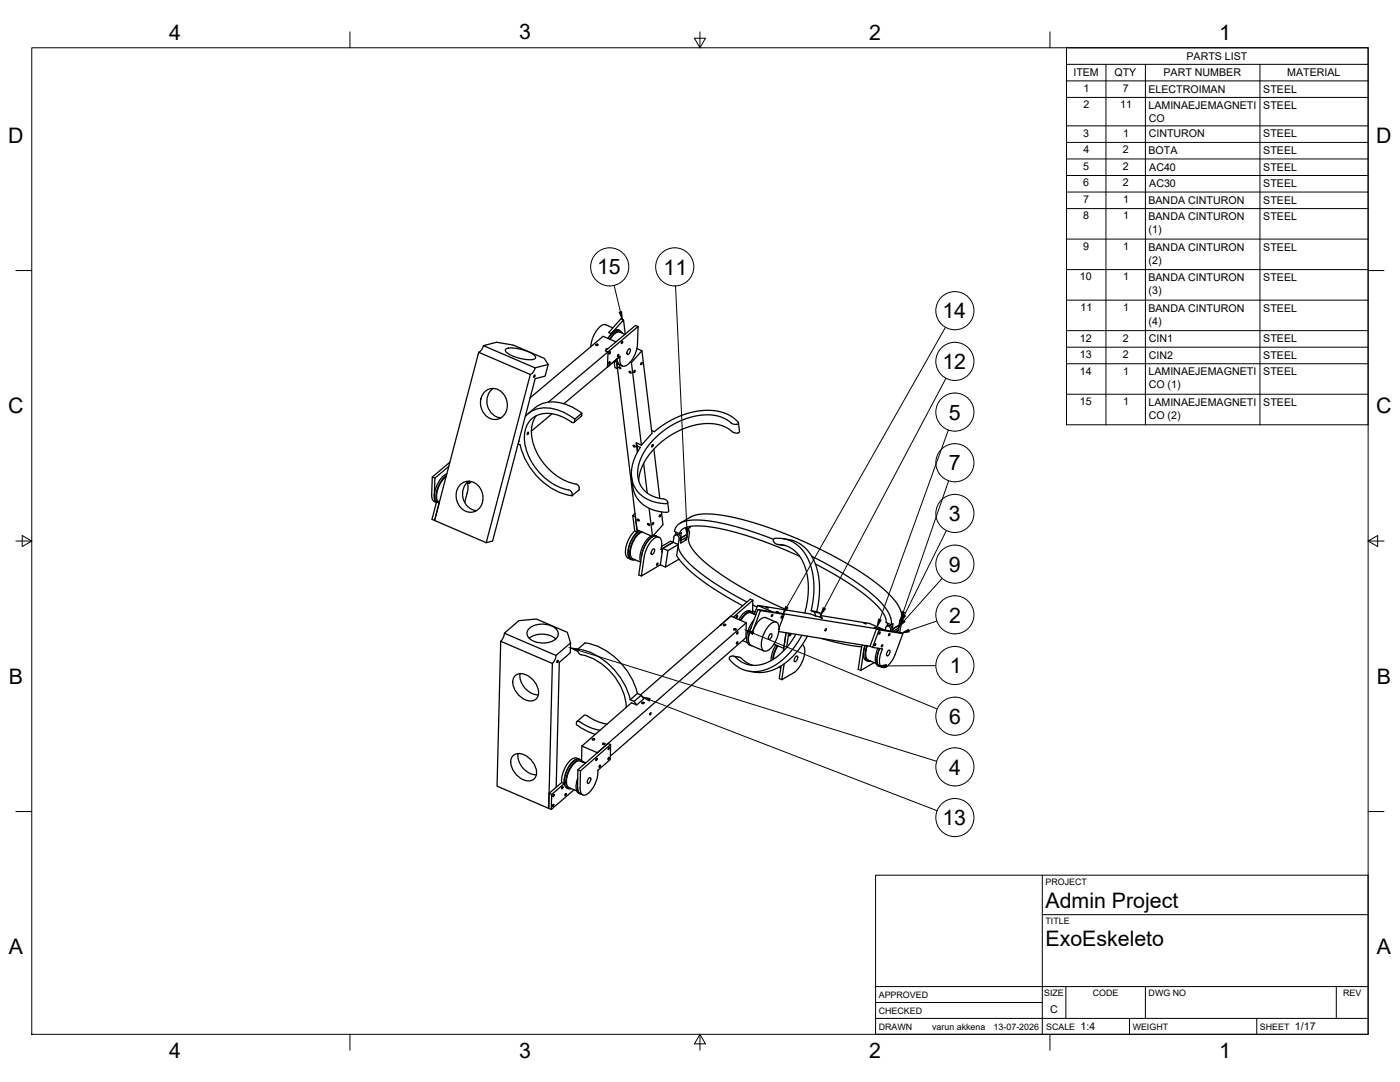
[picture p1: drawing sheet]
<svg xmlns="http://www.w3.org/2000/svg" width="559mm" height="432mm" viewBox="0 0 559 432" stroke-linecap="round" stroke-linejoin="round" font-family="sans-serif">
<!-- layer: Visible -->
<g fill="none" stroke="#000" stroke-width=".51">
<path d="M193 137.9l-.8 1.8-1.1 .9M201.9 139.4a12.7 12.7 0 0 1 9.5 1.2l.9 .5a1.71 1.71 0 0 1 1.3 2 12.7 12.7 0 0 1-9.5-1.3l-.9-.4a1.71 1.71 0 0 1-1.3-2zM241.8 129.6l2.8 1.2M241.8 129.6a4.5 4.5 0 0 0-4.2 3.1l-1.4 3.2-.4 2.4M242.6 139.1l-.7 .1 .2 .4M244 133.2l4.9-5.5 .7 5.6M245.9 136.4l-5.2-2.2-29.1 24.6M246.5 131.7l.5 .1M247 131.8l.6 .3M247 131.8a4.6 4.6 0 0 0-4.3 3.2M247.3 132l-1.2-.3-2.1 1.4M248.3 136.3h.2v.4l-.4 .4z"/>
<path d="M248.4 133a1.72 1.72 0 0 0-3-.2l-2.1 2.5M248.9 127.7l-1.1-.5-4.8 5.5 1 .5M249.4 133.4l-2-.8a4.1 4.1 0 0 0-3.9 2.8M251 139.3l.2-.1a1.46 1.46 0 0 1-.6 2.3 1.43 1.43 0 0 1 .4-2.2zM254.2 139.1l2 .9M254.7 130.3l-1-.4-12.1 10.1 1.1 .4-23.8 20.1M191.1 140.6l-17.6 67.1 20.6 8.9M191.1 140.6l20.6 8.9M193.7 156.1a5.4 5.4 0 0 1 8.4 3.3 5.6 5.6 0 0 1-5.4 7.9 6.7 6.7 0 0 1-3-11.2zM196.9 155a6.6 6.6 0 0 0-2.3 6.9 6.6 6.6 0 0 0 5.3 4.9M213.3 149.7h.3l-.1 .4-.3 .5zM213.6 146.8l-.8 1.7-1.1 1"/>
<path d="M218.8 145.5l-1.2 4.6-4 1-17 64.8-2.5 .7 17.6-67.1M218.8 145.5l-1.6-2.5-12.3-5.3-6.7-1.1-5.2 1.3 20.6 8.9M218.8 145.5l-5.2 1.3M242.4 146.5h.1M242.7 140.4l12-10.1-.2 7a11.2 11.2 0 0 1-4.9 8.8 1.74 1.74 0 0 1-2.2-2.2l.1-1.7-5 4.3zM243.2 144.5l.2-.1v.5M243.2 144.5l.3-.1v.5l-.4 .4zM243.3 140.5l.3-.1v.4M243.4 140.4h.2v.4l-.4 .5zM245.8 143.7l.5 1.2 1.1 .7M246 144.5l-.9-.3 .3 2.5 1.1 .4-.3-2.3 8.1 66.6 6.1 2.7M246.3 143.2l.3 1.6 .8 .8"/>
<path d="M246.7 142.9l-21.6 18.2M246.7 141.5v.8M246.8 141.5h.2v.4l-.4 .5zM247 146.5l.6 .1 .2 .5-.5-.1zM247.4 145.6l1 .5M251.2 148.2l.5 .1 .2 .6-.5-.1zM251.6 144.5l.4 .2M252 144.7l4.2-4.7 4 33-4.2 4.7M252 144.7l4 33M253.3 147.8h.2v.4l-.4 .5zM256.1 144.7h.2v.4l-.4 .5zM206.8 177.2l.8 .3"/>
<path d="M207.1 175.9l-.1 .5M207.6 177.5a27.1 27.1 0 0 0 19.6 20.2l1.1 .1M209.7 166.2a11.6 11.6 0 0 1 13.7-2.3l3 1.4 3 2M210.7 172.5l.2 .4-.4 .5zM214 165.9a14.3 14.3 0 0 0 .3 14.7 23.8 23.8 0 0 0 16.3 12.9l.6 1-.1 1-2.8 2.3M220.3 165.1l-8.2 7M229.4 167.3l2.8-2.4-.1 1.1-2.9 2.6M229.4 167.3l-.1 1-.6 .4a16.6 16.6 0 0 0-13.6-3.3 9.8 9.8 0 0 0-5.5 12.1 24.2 24.2 0 0 0 18.2 18.4l.5 1v.9M232.2 164.9a16.7 16.7 0 0 0-16.5-3.5l-4.9 3.7M252.8 177.7l.5 .1 .2 .6-.5-.1zM254 176.8l.4 3.6M254.3 178l.3 2.2"/>
<path d="M260.1 171.8l1.1 .5 4.9-3.6 4.9-2.5 4-1.4 4.5-.9 4.6-.1 3.7 .6 3.1 1.2 3.3 2.4a.67 .67 0 0 1 .5 .7 .67 .67 0 0 1-.6 .6 5.7 5.7 0 0 1-3.8-1.7l-2.9-1.3-3.6-.7-3.9 .1-4.1 .8-4.2 1.4-5 2.7-3.5 2.7-3.4 3.5-2.5 3.4-1.8 3.8-.8 3.2 .1 3.6 1.2 3.2 2.1 2.5 2.9 1.7 3.2 .8a1.66 1.66 0 0 1 2.2 1.8l-1 .2-2.2-.3-4.6-1.4-3-2-2.3-3.1-1.1-3.6 .1-3.8 1.1-3.9 2.3-4.4-1.3-.5-.3-1.2 2 .9M260.3 177.6l.3-.2 .1 .4-.5 .6zM261 179.2l2.4 19.7M294.7 168.7l.5 3.5a2.09 2.09 0 0 1-3.3-.2l-1.9-1.3-2.3-1-2.4-.5-3.3-.2-3.2 .4-3.4 .8-5.6 2.3-5.7 3.8-2.6 2.4-2.3 2.7-1.9 2.8-1.2 2.5-.8 2.3-.4 2.9M172.6 190.4l1 .4M178.1 190.2a10.1 10.1 0 0 0-3.5 9.6l.2 .4M178.2 189.7a10.6 10.6 0 0 0-3.8 10.6M179.1 186.2l-5.5 4.6-.3 7.7 .4 1.4 .5 .6a5.6 5.6 0 0 1-.2-6 9.1 9.1 0 0 1 4.4-5.4M179.6 184.5l-7 5.9-.2 8.3 .6 1.3 1.2 .5M184 193.2a5.4 5.4 0 0 1 8.4 3.2 5.6 5.6 0 0 1-5.4 8 6.7 6.7 0 0 1-3-11.2zM187.2 192a6.6 6.6 0 0 0-2.4 6.9 6.6 6.6 0 0 0 5.4 4.9M187.3 192.1v.9l-.8-.4 .3 2.8-1.3 5.2"/>
<path d="M188.2 192.2l-.9 .8M252.1 190.5l.9 5.8 .9 1.9 1.2 1.7 1.6 1.5 2.5 1.5 4.8 1.4a3.6 3.6 0 0 0 2.9-.3l-.4-3.6M256.9 185l1.4 11.7M175.5 200l-1.3 .3-1.8 7 1.1 .4 1.8-6.9-1.1-.5M253.3 211.9a11.4 11.4 0 0 0-3.5 9.7 2.25 2.25 0 0 0 1.9 1.6M253.4 204.8l-.8 1 .7 6.1 1.1 .5-.8-6.2-1-.4M254.4 212.4a11.4 11.4 0 0 0-3.5 9.7l.8 1.1M254.4 207.2l.5 .1 .3 .5-.6-.1zM255.2 211.8a10.7 10.7 0 0 0-4.2 10.7l.7 .7M255.8 212.1a10.8 10.8 0 0 0-4.2 10.6 1.4 1.4 0 0 0 1.9 .7M256.4 212.3a9.4 9.4 0 0 0-4.5 10l.6 .7 3.2 1.3M258.5 209l.6 .1 .2 .5-.6-.1z"/>
<path d="M259.1 202.8l1.3 11.3M259.9 213.9a10.8 10.8 0 0 0-4.2 10.5M260.6 219.2l.3-.2a1.46 1.46 0 0 1-.6 2.3 1.43 1.43 0 0 1 .3-2.1zM260.6 208.6h.3v.4l-.4 .4zM260.9 213.6l.5 .1M261.4 213.7l1.6 .7M262 214a4 4 0 0 0-3.9 2.6l-1.4 2.9-.6 2.2M263.4 205.4h.3v.4l-.4 .5zM263.8 219.3a4 4 0 0 0-.8-4.9 4.7 4.7 0 0 0-4.1 3.1l-1.6 3.9-1.3 8.5 7.6-4.5M264 204.3l.6 5.1-4.2 4.7M264.4 219.5l-.3 .6 .2 .3M264.5 218.8l2.1 .9"/>
<path d="M268.7 216.4l-4.2 2.4-.9 6.6M268.7 216.4l-1-.4-3.7 2.1M268.7 216.4l-4.9 2.9M269.4 213.6a1.31 1.31 0 0 1 1.6-.3 1.31 1.31 0 0 1 .6 1.5M269.8 212.4l-.2 1.1M270.7 217.3l.3 2.1 1.4 2.3 2.6 3 3.2 2.9 8.9 6.3 11 6.3M270.7 217.3l-.6 4.5 4 4.8 4.5 3.9 5 3.6 12.8 7.6M270.7 217.3l-4.1 2.4-1 6.6 5.4-3.1M271.1 215.1a1.12 1.12 0 0 0-.6-1.5 1.12 1.12 0 0 0-1.5 .6l-.3 2.2 2 .9 .4-2.2M271.3 213l.4-1.1 .9-.9 3-1h5.4l5.7 .8 6.9 1.6 9.2 2.9 6.5 2.5 9.9 4.2M271.5 208.8l4.5-2.6 2.8-.9 4.9-.2 5.6 .7 7.5 1.7 9.7 2.9 10.3 4 8.5 3.8 9.5 4.8 6.9 4.1 6.4 4.3 5.9 4.9 3.3 3.5 2.1 3.6 .5 3.1v.4l-.7 .4-.3 2.2M271.6 214.8l2.8-1.6-.2 1.1-2.7 1.6z"/>
<path d="M272 214.6l-.3 2.1 2.3-1.3-.9-.5M274.4 213.2l-.4 2.2M274.7 211.3l.5 1-.3 3.6 .9 2.4 2.6 3.3 4.4 4 7.1 5 6.7 4.1 8.9 4.8 8.8 4M275.5 210.1l-.1 .5-.7 .4-.3 2.2-2.8 1.6 .3-2.2-.6 .4-2.1-.9 .9-2.2 2.1-1.5 3.4-.8h4.7l6.9 1 6.3 1.5 7.9 2.4 7.4 2.7M309.3 214.9a1 1 0 0 0-.7 .9 1 1 0 0 0 .7 1l.8 .4 3.7 .6 2.6 1.4 2.6 2.5 1.8 3.2 1.4 4.4 .4 4.7-.3 5.4-1.1 5.2M309.3 214.9l3.9 .2 2.8 1 3.2 2.3 2.6 3.3 1.8 4.2 1.2 5.8v5.8l-1.1 6.2 2.3 .4 1-6 .1-4.6-.8-5.5-1.5-4.4-2.2-3.6-2.9-2.7-2.9-1.5-4.3-.8M310.3 217.3l2.3 .3M312.6 217.6l.6 .1M251.7 223.2l.6 .2M256.1 221.7l-1.1 7.7 1 .5M262.4 224.7h.2v.4l-.4 .5zM263.6 225.4l2 .9"/>
<path d="M300.5 239.5l-1-.4-12.1 10.5M300.5 239.5l-.1 5M300.5 239.5l-7.8 6.8M324 222l13.7 7.6 6.5 4.4 4.8 3.9 3.4 3.5 2.1 2.8 1.1 2.8 .1 2.3M325.5 225.1l13.1 7.6 8.4 6.1 2.8 2.6 2.6 3.1 1.1 2.3 .2 1.7 2 .8 .7-.4-.3 2.2 2.8-1.6M199.9 255.9l-1.5 57.8 20.6 8.9M199.9 255.9l20.6 8.9-1.5 57.8M201.3 252.7l-.4 1.8-1 1.4M211 251a8.4 8.4 0 0 1 11.4 .5 3.1 3.1 0 0 1-2.5 4.6 8.6 8.6 0 0 1-9.1-1.9 2.47 2.47 0 0 1 .2-3.2zM211.2 254.7a8.8 8.8 0 0 1 10.6 .3M227.7 256.6l-.1 3.9-4.4 3.8-1.2 49.9M227.7 256.6l-1.3-4.3-12.3-5.3-7 .7-5.8 5 20.6 8.9"/>
<path d="M227.7 256.6l-5.8 5M230.7 259.8a1.72 1.72 0 0 0 1.3 1.5 23.6 23.6 0 0 1 18 21M230.7 259l2.8-2.4a27.2 27.2 0 0 1 20.9 20.2M230.7 259v.8M230.7 259a27.2 27.2 0 0 1 20.9 20.2M288.8 249.2h.7l.2 .2-.8 .2zM289.5 249.2l-.6 .5M292.9 251l.7-.1 .2 .3-.8 .2zM294.1 245.7h.3v.4l-.4 .4zM294.2 256.2h.3v.4l-.4 .4zM294.3 252.2h.3v.4l-.4 .5zM296.4 255.7l1.9 .8"/>
<path d="M297.9 248.5l-59.5 51.9-6.1-2.7M299.7 244.6l2 .8M299.7 244.5a4.3 4.3 0 0 0-4 3.1M299.9 250.3a7.6 7.6 0 0 0-.5 7.1l.7 .3M299.9 244.1a2.76 2.76 0 0 0-3.9 1.5l-1.1 1.6M300.4 243.8l1 .4M300.4 241.4l1.7 .9M300.7 245a1.76 1.76 0 0 0-3.1-.2l-2.1 2.7M301 247.3a10.7 10.7 0 0 0-2.6 9.4l1.3 .9M302.4 241.6l-1.3 3.5M302.5 243.2l1 .5M305.7 246.5l4.2 1.8"/>
<path d="M305.7 242.3l1 .3zM305.8 246.5a4.7 4.7 0 0 0-4.4 3.3l-.9 2M307 249.5a2.05 2.05 0 0 1 1.8-1.3 2.05 2.05 0 0 1 1.9 1.1 10.6 10.6 0 0 1-4.8 10.5 2.02 2.02 0 0 1-2-2.8 12.8 12.8 0 0 1 3.1-7.5zM307.4 253l.3-.1a1.46 1.46 0 0 1-.6 2.3 1.43 1.43 0 0 1 .3-2.2zM308.1 245.2h.3v.4l-.4 .5zM308.9 257.1l3.9 1.6 1-6.2-1.1 7.3M309.7 257.4a12.3 12.3 0 0 0-1.9 6.2M309.9 244.1l.9 .3zM310.3 257.6a12.9 12.9 0 0 0-1.9 5.7M310.5 257.7a11.9 11.9 0 0 0-1.8 5.4M310.8 252l36.5 5.9M310.9 250.8l2.1-5.6-9.5-1.5-3 8.1"/>
<path d="M312 245.8h.3v.4l-.4 .5zM312.2 244.9l41 6.6-6.2-2.7-19.3-3.1M313 245.2l-1-.4-9.5-1.6-3 8.2a6.3 6.3 0 0 0-.1 5.9l5.5 2.5M314.8 252.7l-.8 5.7M315.4 252.9h.2v.4l-.4 .5zM317.6 253.1l-2.4 3.9-3.2 3.5-3 2.4-3.4 1.7-2.9 .8h-3.1l-3.1-.9-2.2-1.6a2.35 2.35 0 0 0-2.8-.9M320 253.5l-2.3 3.9-3.4 4.1-3.7 3.2-3.1 1.8-3.8 1.3-3.8 .2-3.5-.9-2.7-1.5a6.8 6.8 0 0 1-2.6-3.1l.4-.5M320.3 257.2a4.8 4.8 0 0 1 .5 5.4 11 11 0 0 1-3.9 5.8l-4.8 2.9 .9-6.4M322.3 253.9l-2.5 3.9-2.3 3-2.8 2.7-2.9 2.2-3.3 1.7-3 .8-3.2 .2-3.3-.5M323.7 243.7l1.4 .6 .5 1.6-2-.9-21.2-3.4 5.9 2.6M325.1 244.3l2.2 .3M326 244.1l1.3 .5 .6 1.7-2.3-.4"/>
<path d="M327.3 246.3l1 .4zM328 254.8l9.1 2.3 6.9 1M329.6 250.9h.2v.4l-.4 .5zM344.2 257.4l-1.7 9.7 1.1 .4M344.8 248.6l.9 .4zM346 257.7a5.7 5.7 0 0 0 .2 6.1h1.3M346.2 257.7a4.8 4.8 0 0 0 .3 5.7M347.3 257.9l1 .5M348.9 250.4l1 .3zM349.3 256.9h.2v.4l-.4 .4zM349.9 250.9l1 .5M350.4 258.7a6.9 6.9 0 0 0-.3 6.7l.9 .5"/>
<path d="M351.1 252.2h.2v.4l-.4 .5zM351.1 258.8a7.1 7.1 0 0 0-.4 6.9l.4 .2M352.1 257.3h.2v.4l-.4 .5zM352.2 259a7.9 7.9 0 0 0-.6 6.9 2.55 2.55 0 0 0 3.7-1.2l1.7-2.8 3.4-9-9.5-1.5-2.6 7 4 .6M353.5 250.6l-.1 .9M353.5 250.6a1.13 1.13 0 0 1 1.5-.6 1.13 1.13 0 0 1 .6 1.5l-.1 .3M354.3 248.7l-.2 1.1M354.5 249.6l-.6 .3M354.5 249.6a1.34 1.34 0 0 1 1.6 1.5M354.6 259.6l.3-.2a1.46 1.46 0 0 1-.7 2.4 1.43 1.43 0 0 1 .4-2.2zM354.9 252.8h.3v.4l-.4 .5zM356 251.9l.1-.8 2.8-1.6-.2 1.1-2.3 1.4"/>
<path d="M356.5 250.9l-.2 1.1M357.6 251.3l.9 .4-.8 .5M358 252l-.1 .2M358.9 249.5l-.4 2.2M359.1 247.7l.6 1.3-.7 3.4M360.4 252.9l-1.1-.4-9.4-1.6-2.6 7M205.8 269.5a6 6 0 0 1 7.6 2.7 5.3 5.3 0 0 1 .4 6.9 6 6 0 0 1-7.6-2.7 5.3 5.3 0 0 1-.4-6.9zM207.6 268.8a8 8 0 0 0 7.3 8.5M221.9 261.6l-.4 1.7-1 1.5M222.6 263.5h.2v.4l-.4 .5zM251.6 279.2l1.5 .7 1 1.4-2-.8-19.8 17.2M251.6 279.2l2.8-2.4 1.5 .6 1.1 1.5-2.9 2.4"/>
<path d="M255.7 277.3l36-31.4 6.2 2.6-.2 6-54.1 47.2M255.9 277.4l-2.8 2.5M292.7 261.9l2.5 .4 .8 .5M296 262.8l1.8 1.5 2.8 1.2M310.9 266.3l.8 .3M311.8 265.7l-.8 5.1 1.1 .5M317.7 261.9l.3-.1a1.46 1.46 0 0 1-.6 2.3 1.43 1.43 0 0 1 .3-2.2zM346.3 263.9a2.6 2.6 0 0 1-1.7-3.3l.7-3-1.7 9.9 5.3-3.1M346.5 263.4l3.1 1.4M351 265.9l1.1 .4M232.3 297.7l-.2 5.8M234.2 285.6l-1.1-.1-2.8 2.5"/>
<path d="M234.3 285.6a18.9 18.9 0 0 0 8 3.4M236.4 294.9l.7-.1 .2 .3-.8 .2zM239.5 291.4a22.6 22.6 0 0 1-8.7-3.6l-.7 .4v1a23.7 23.7 0 0 0 7.5 3.9M240.6 296.7l.6-.1 .2 .3-.7 .2zM243 298.3h.3l-.1 .4-.3 .5zM243.7 297.1l-1-.4-12 10.5-.1 7.6 .4 1.5 .6 .5M256.2 280.3h.7l.2 .3-.8 .2zM259.6 284.4h.3v.4l-.4 .5zM205 301.4a6 6 0 0 1 7.6 2.7 5.3 5.3 0 0 1 .4 6.9 6 6 0 0 1-7.6-2.7 5.3 5.3 0 0 1-.4-6.9zM206.8 300.7a8 8 0 0 0 7.3 8.5M219.2 316.6l1 .5M220.9 317h.2v.4l-.4 .5z"/>
<path d="M224.4 314h.3v.4l-.4 .4zM225.2 312.7a10.9 10.9 0 0 1 5.1-9.8l.9 .1a4.9 4.9 0 0 0-4.5 3.6 8.2 8.2 0 0 0-.9 7.6l1 .5M225.7 316.7h.3v.4l-.4 .5zM229.1 315.2l-9.1 7.8 .2-5.9 5-4.4-1-.4-5 4.3-.2 6M230.6 310.5l-.7 3.9a2.28 2.28 0 0 0 1.7 2.4M230.7 307.2l1 .4M231.6 314.6v.7a1.79 1.79 0 0 0 1.1 2 1.79 1.79 0 0 0 2.2-.7 12 12 0 0 0 3.7-9.1l5-4.4 .1-6-12 10.5-.2 7M231.6 316.8l1 .4M231.8 303.3a3 3 0 0 0-4.7 .7 12.2 12.2 0 0 0-2.9 8.3M232.4 303.8l1.4 .6M232.6 304.1a1.75 1.75 0 0 0-1.6-1 1.75 1.75 0 0 0-1.6 .9 11.3 11.3 0 0 0-3.4 9.8 1.44 1.44 0 0 0 2.1 .9M233.6 304.6l-2-.9a4.5 4.5 0 0 0-4.1 3.4 7.5 7.5 0 0 0-.8 6.9l3.5 1.6"/>
<path d="M235.1 310.5l.3-.2a1.46 1.46 0 0 1-.6 2.3 1.43 1.43 0 0 1 .3-2.1zM238.1 302.7l.2-.1v.5l-.4 .4zM239.4 305.4h.2v.4l-.4 .4zM242.9 302.3h.3v.4l-.4 .5zM219 322.6l1 .4M220.8 321h.2v.4l-.4 .5z"/>
<circle cx="238.1" cy="137.6" r=".42"/>
</g>
<g fill="#000">
<circle cx="246.7" cy="142.9" r=".25"/>
<circle cx="287.4" cy="249.6" r=".25"/>
</g>
<!-- layer: Border -->
<g fill="none" stroke="#000" stroke-width=".4">
<path d="M12.7 19.1h533.4v393.7h-533.4zM139.7 12.7v6.4M277.2 15.3h4.4l-2.2 3.8zM279.4 12.7v6.4M419.1 12.7v6.4M6.3 108h6.4M546.1 108h6.3M6.3 215.9h6.4M8.9 213.7l3.8 2.2-3.8 2.2zM546.1 215.9l3.8 2.2v-4.4l-3.8 2.2h6.3M6.3 323.9h6.4M546.1 323.9h6.3"/>
<path d="M139.7 412.8v6.3M279.4 412.8l2.2 3.8h-4.4zM279.4 412.8v6.3M419.1 412.8v6.3"/>
</g>
<!-- layer: Titleblock -->
<path d="M349.5 349.3h196.6v63.5h-196.6zM416 349.3v63.5M416 365h130.1M349.5 393.7h196.6M425.4 393.7v12.7M457.2 393.7v12.7M533.4 393.7v12.7M349.5 406.4h196.6M349.5 400.1h66.5M450.8 406.4v6.4M501.6 406.4v6.4" fill="none" stroke="#000" stroke-width=".4"/>
<!-- layer: Parts Lists -->
<g fill="none" stroke="#000" stroke-width=".4">
<path d="M425.7 19.1h120.4v150.4h-120.4zM425.7 25.7h120.4M425.7 32.3h120.4M425.7 38.9h120.4M441.4 25.7v143.8M457.2 25.7v143.8M502.9 25.7v143.8M425.7 50.2h120.4M425.7 56.8h120.4M425.7 63.4h120.4M425.7 70h120.4M425.7 76.6h120.4"/>
<path d="M425.7 83.2h120.4M425.7 95.4h120.4M425.7 107.6h120.4M425.7 119.8h120.4M425.7 132h120.4M425.7 138.6h120.4M425.7 145.2h120.4M425.7 157.3h120.4"/>
</g>
<!-- layer: Balloons -->
<g fill="none" stroke="#000" stroke-width=".4">
<circle cx="243.4" cy="106.5" r="7.6"/>
<circle cx="269.3" cy="106.5" r="7.6"/>
<circle cx="381.1" cy="124" r="7.6"/>
<circle cx="381.1" cy="144.2" r="7.6"/>
<circle cx="381.1" cy="164.5" r="7.6"/>
<circle cx="381.1" cy="184.7" r="7.6"/>
<circle cx="381.1" cy="204.9" r="7.6"/>
<circle cx="381.1" cy="225.1" r="7.6"/>
<circle cx="381.1" cy="245.4" r="7.6"/>
<circle cx="381.1" cy="265.6" r="7.6"/>
<circle cx="381.1" cy="285.8" r="7.6"/>
<circle cx="381.1" cy="306" r="7.6"/>
<circle cx="381.1" cy="326.3" r="7.6"/>
</g>
<!-- layer: 0 -->
<g fill="#000" stroke="#000" stroke-width=".4">
<path d="M247.2 124.6l.9-.2 .3 3.1zM273.6 210.7h1.1l-.4 3zM227.7 258.6l3 .4-.3 .9zM297.8 251.5l3 .7-.4 1zM313.6 242.1l.9 .5-2 2.4zM328.5 242.5l1 .5-1.9 2.5zM350.7 247.1l.9 .3-1.5 2.7zM360 244.1l1 .3-1.5 2.7zM360.4 247.5l.8 .6-2.4 2zM360.5 245.4l.9 .4-1.8 2.5zM359.9 252.7l2.7-1.5 .3 1zM256.5 278.2l3 .6-.4 .9z"/>
<path d="M350.7 265.8l3.1-.6v1.1z"/>
</g>
<g fill="none" stroke="#000" stroke-width=".4">
<path d="M245.1 113.9l2.5 10.6M269.6 114.1l4.6 96.6M377.4 130.6l-63.4 111.7M377.6 151l-48.6 91.8M378.5 171.6l-27.3 75.7M378.6 191.9l-18.1 52.3M377.7 211.7l-16.8 33.9M376 230.8l-15.2 17M230.6 259.5l143.2 44.3M300.6 252.7l73.5 30.2M373.9 247.8l-11.1 3.9M259.3 279.3l114.7 44.2"/>
<path d="M373.5 265.6l-19.7 .1"/>
</g>
<g font-size="8.5">
<text x="67.5" y="15.8">4</text>
<text x="207.2" y="15.7">3</text>
<text x="346.9" y="15.8">2</text>
<text x="486.6" y="15.8">1</text>
<text x="3.3" y="57">D</text>
<text x="549.3" y="57">D</text>
<text x="238.3" y="109.5">15</text>
<text x="264.9" y="109.6">11</text>
<text x="376.1" y="127.1">14</text>
<text x="376.2" y="147.3">12</text>
<text x="3.3" y="165">C</text>
<text x="378.8" y="167.4">5</text>
<text x="549.3" y="165">C</text>
<text x="378.8" y="187.7">7</text>
<text x="378.8" y="207.9">3</text>
<text x="378.8" y="228.2">9</text>
<text x="378.9" y="248.4">2</text>
<text x="379.1" y="268.7">1</text>
<text x="3.5" y="272.9">B</text>
<text x="549.6" y="272.9">B</text>
<text x="378.8" y="288.8">6</text>
<text x="378.9" y="309.1">4</text>
<text x="376.1" y="329.3">13</text>
<text x="417.3" y="362.5">Admin Project</text>
<text x="417.3" y="377.5">ExoEskeleto</text>
<text x="3.5" y="380.9">A</text>
<text x="549.6" y="380.9">A</text>
<text x="67.5" y="422.2">4</text>
<text x="207.2" y="422.1">3</text>
<text x="346.9" y="422.2">2</text>
<text x="486.6" y="422.2">1</text>
</g>
<g font-size="4.3">
<text x="473.6" y="23.9">PARTS LIST</text>
<text x="428.4" y="30.5">ITEM</text>
<text x="444.8" y="30.4">QTY</text>
<text x="464.4" y="30.5">PART NUMBER</text>
<text x="513.8" y="30.5">MATERIAL</text>
<text x="432.5" y="36.6">1</text>
<text x="448.1" y="36.6">7</text>
<text x="458.4" y="36.9">ELECTROIMAN</text>
<text x="504.2" y="36.9">STEEL</text>
<text x="432.4" y="43.2">2</text>
<text x="447.1" y="43.2">11</text>
<text x="458.4" y="43.5">LAMINAEJEMAGNETI</text>
<text x="504.2" y="43.5">STEEL</text>
<text x="458.5" y="48.6">CO</text>
<text x="432.4" y="54.5">3</text>
<text x="448.3" y="54.5">1</text>
<text x="458.5" y="54.8">CINTURON</text>
<text x="504.2" y="54.8">STEEL</text>
<text x="432.4" y="61.2">4</text>
<text x="448.2" y="61.2">2</text>
<text x="458.4" y="61.4">BOTA</text>
<text x="504.2" y="61.4">STEEL</text>
<text x="432.4" y="67.8">5</text>
<text x="448.2" y="67.8">2</text>
<text x="458.7" y="68.1">AC40</text>
<text x="504.2" y="68.1">STEEL</text>
<text x="432.4" y="74.4">6</text>
<text x="448.2" y="74.4">2</text>
<text x="458.7" y="74.7">AC30</text>
<text x="504.2" y="74.7">STEEL</text>
<text x="432.4" y="81">7</text>
<text x="448.3" y="81">1</text>
<text x="458.4" y="81.3">BANDA CINTURON</text>
<text x="504.2" y="81.3">STEEL</text>
<text x="432.4" y="87.6">8</text>
<text x="448.3" y="87.6">1</text>
<text x="458.4" y="87.9">BANDA CINTURON</text>
<text x="504.2" y="87.9">STEEL</text>
<text x="458.4" y="93">(1)</text>
<text x="432.4" y="99.8">9</text>
<text x="448.3" y="99.8">1</text>
<text x="458.4" y="100.1">BANDA CINTURON</text>
<text x="504.2" y="100.1">STEEL</text>
<text x="458.4" y="105.2">(2)</text>
<text x="431.1" y="111.9">10</text>
<text x="448.3" y="111.9">1</text>
<text x="458.4" y="112.2">BANDA CINTURON</text>
<text x="504.2" y="112.2">STEEL</text>
<text x="458.4" y="117.3">(3)</text>
<text x="431.3" y="124.1">11</text>
<text x="448.3" y="124.1">1</text>
<text x="458.4" y="124.4">BANDA CINTURON</text>
<text x="504.2" y="124.4">STEEL</text>
<text x="458.4" y="129.5">(4)</text>
<text x="431.1" y="136.3">12</text>
<text x="448.2" y="136.3">2</text>
<text x="458.5" y="136.6">CIN1</text>
<text x="504.2" y="136.6">STEEL</text>
<text x="431" y="142.9">13</text>
<text x="448.2" y="142.9">2</text>
<text x="458.5" y="143.2">CIN2</text>
<text x="504.2" y="143.2">STEEL</text>
<text x="431.1" y="149.5">14</text>
<text x="448.3" y="149.5">1</text>
<text x="458.4" y="149.8">LAMINAEJEMAGNETI</text>
<text x="504.2" y="149.8">STEEL</text>
<text x="458.5" y="154.9">CO (1)</text>
<text x="431" y="161.7">15</text>
<text x="448.3" y="161.7">1</text>
<text x="458.4" y="162">LAMINAEJEMAGNETI</text>
<text x="504.2" y="162">STEEL</text>
<text x="458.5" y="167.1">CO (2)</text>
<text x="419.2" y="404.2">C</text>
<text x="431.3" y="411.1">1:4</text>
<text x="516.9" y="411.1">1/17</text>
</g>
<g font-size="3.5">
<text x="417.3" y="353.1">PROJECT</text>
<text x="417.3" y="368.8">TITLE</text>
<text x="350.8" y="398.2">APPROVED</text>
<text x="416.8" y="397.5">SIZE</text>
<text x="436.2" y="397.5">CODE</text>
<text x="458.4" y="397.5">DWG NO</text>
<text x="536.1" y="397.5">REV</text>
<text x="350.8" y="404.5">CHECKED</text>
<text x="350.8" y="410.9">DRAWN</text>
<text x="372" y="410.9">varun akkena</text>
<text x="396.6" y="410.9">13-07-2026</text>
<text x="417.5" y="410.9">SCALE</text>
<text x="452.1" y="410.9">WEIGHT</text>
<text x="502.9" y="410.9">SHEET</text>
</g>
</svg>
